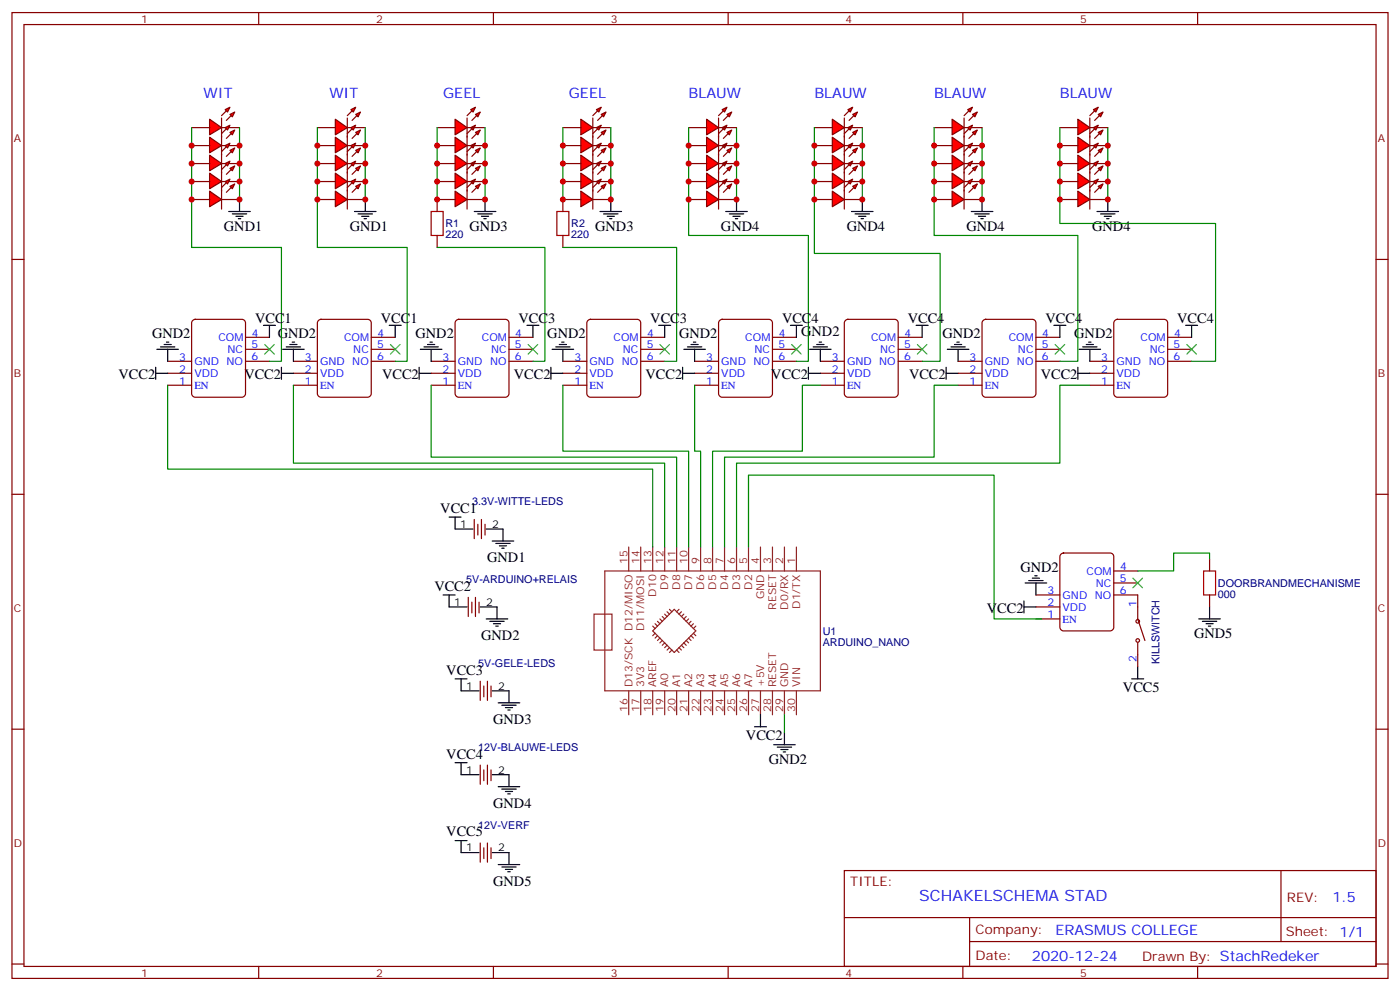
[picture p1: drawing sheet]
<svg xmlns="http://www.w3.org/2000/svg" width="412mm" height="292mm" viewBox="0 0 412 292" stroke-linecap="round" stroke-linejoin="round" font-family="sans-serif">
<g fill="none" stroke="#870000" stroke-width=".35">
<path d="M3.5 3.7h405.4v284.3h-405.4zM7.1 7.2h398.2v277.3h-398.2zM76.2 3.7v3.5M145.3 3.7v3.5M214.5 3.7v3.5M283.6 3.7v3.5M352.8 3.7v3.5M3.5 76.4h3.6M405.3 76.4h3.6M3.5 145.5h3.6M405.3 145.5h3.6M3.5 214.7h3.6"/>
<path d="M405.3 214.7h3.6M248.7 256.3h156.6v28.2h-156.6zM377.3 256.3v20.9M248.7 270.1h156.5M285.6 277.2h119.6M285.6 270.1v14.2M3.5 283.8h3.6M76.2 284.5v3.5M145.3 284.5v3.5M214.5 284.5v3.5M283.6 284.5v3.5M352.8 284.5v3.5"/>
<path d="M405.3 283.8h3.6"/>
</g>
<g fill="#f00" stroke="#870000" stroke-width=".35">
<path d="M61.7 35.1l3.6 2.5-3.6 2.1z"/>
<path d="M65.3 34.7v5.7z"/>
</g>
<g fill="#870000" stroke="#870000" stroke-width=".35">
<path d="M65.3 34l1.4-1.4z"/>
<path d="M66.7 35.5l1.4-1.5z"/>
</g>
<g fill="#f00" stroke="#870000" stroke-width=".35">
<path d="M66.3 32.3l1.4-.7-.7 1.4z"/>
<path d="M67.7 33.7l1.4-.7-.7 1.4z"/>
</g>
<path d="M56.4 37.6h5.3M65.3 37.6h5.3" fill="none" stroke="#870000" stroke-width=".35"/>
<g fill="#f00" stroke="#870000" stroke-width=".35">
<path d="M61.7 40.4l3.6 2.5-3.6 2.1z"/>
<path d="M65.3 40v5.7z"/>
</g>
<g fill="#870000" stroke="#870000" stroke-width=".35">
<path d="M66.7 37.9l-1.4 1.4z"/>
<path d="M66.7 40.7l1.4-1.4z"/>
</g>
<g fill="#f00" stroke="#870000" stroke-width=".35">
<path d="M66.3 37.6l1.4-.7-.7 1.4z"/>
<path d="M67.7 39l1.4-.7-.7 1.4z"/>
</g>
<path d="M56.4 42.9h5.3M65.3 42.9h5.3" fill="none" stroke="#870000" stroke-width=".35"/>
<g fill="#f00" stroke="#870000" stroke-width=".35">
<path d="M61.7 45.7l3.6 2.5-3.6 2.1z"/>
<path d="M65.3 45.3v5.7z"/>
</g>
<g fill="#870000" stroke="#870000" stroke-width=".35">
<path d="M66.7 43.2l-1.4 1.4z"/>
<path d="M66.7 46l1.4-1.4z"/>
</g>
<g fill="#f00" stroke="#870000" stroke-width=".35">
<path d="M66.3 42.9l1.4-.7-.7 1.4z"/>
<path d="M67.7 44.3l1.4-.7-.7 1.4z"/>
</g>
<path d="M56.4 48.2h5.3M65.3 48.2h5.3" fill="none" stroke="#870000" stroke-width=".35"/>
<g fill="#f00" stroke="#870000" stroke-width=".35">
<path d="M61.7 51l3.6 2.4-3.6 2.2z"/>
<path d="M65.3 50.6v5.7z"/>
</g>
<g fill="#870000" stroke="#870000" stroke-width=".35">
<path d="M65.3 49.9l1.4-1.4z"/>
<path d="M68.1 49.9l-1.4 1.4z"/>
</g>
<g fill="#f00" stroke="#870000" stroke-width=".35">
<path d="M66.3 48.2l1.4-.8-.7 1.5z"/>
<path d="M67.7 49.6l1.4-.7-.7 1.4z"/>
</g>
<path d="M56.4 53.4h5.3M65.3 53.4h5.3" fill="none" stroke="#870000" stroke-width=".35"/>
<g fill="#f00" stroke="#870000" stroke-width=".35">
<path d="M61.7 56.3l3.6 2.4-3.6 2.2z"/>
<path d="M65.3 55.9v5.7z"/>
</g>
<g fill="#870000" stroke="#870000" stroke-width=".35">
<path d="M66.7 53.8l-1.4 1.4z"/>
<path d="M66.7 56.6l1.4-1.4z"/>
</g>
<g fill="#f00" stroke="#870000" stroke-width=".35">
<path d="M66.3 53.4l1.4-.7-.7 1.5z"/>
<path d="M67.7 54.9l1.4-.7-.7 1.4z"/>
</g>
<path d="M56.4 58.7h5.3M65.3 58.7h5.3" fill="none" stroke="#870000" stroke-width=".35"/>
<g fill="#f00" stroke="#870000" stroke-width=".35">
<path d="M98.8 35.1l3.5 2.5-3.5 2.1z"/>
<path d="M102.3 34.7v5.7z"/>
</g>
<g fill="#870000" stroke="#870000" stroke-width=".35">
<path d="M102.3 34l1.4-1.4z"/>
<path d="M103.7 35.5l1.4-1.5z"/>
</g>
<g fill="#f00" stroke="#870000" stroke-width=".35">
<path d="M103.4 32.3l1.4-.7-.7 1.4z"/>
<path d="M104.8 33.7l1.4-.7-.7 1.4z"/>
</g>
<path d="M93.5 37.6h5.3M102.3 37.6h5.3" fill="none" stroke="#870000" stroke-width=".35"/>
<g fill="#f00" stroke="#870000" stroke-width=".35">
<path d="M98.8 40.4l3.5 2.5-3.5 2.1z"/>
<path d="M102.3 40v5.7z"/>
</g>
<g fill="#870000" stroke="#870000" stroke-width=".35">
<path d="M102.3 39.3l1.4-1.4z"/>
<path d="M103.7 40.7l1.4-1.4z"/>
</g>
<g fill="#f00" stroke="#870000" stroke-width=".35">
<path d="M103.4 37.6l1.4-.7-.7 1.4z"/>
<path d="M104.8 39l1.4-.7-.7 1.4z"/>
</g>
<path d="M93.5 42.9h5.3M102.3 42.9h5.3" fill="none" stroke="#870000" stroke-width=".35"/>
<g fill="#f00" stroke="#870000" stroke-width=".35">
<path d="M98.8 45.7l3.5 2.5-3.5 2.1z"/>
<path d="M102.3 45.3v5.7z"/>
</g>
<g fill="#870000" stroke="#870000" stroke-width=".35">
<path d="M103.7 43.2l-1.4 1.4z"/>
<path d="M103.7 46l1.4-1.4z"/>
</g>
<g fill="#f00" stroke="#870000" stroke-width=".35">
<path d="M103.4 42.9l1.4-.7-.7 1.4z"/>
<path d="M104.8 44.3l1.4-.7-.7 1.4z"/>
</g>
<path d="M93.5 48.2h5.3M102.3 48.2h5.3" fill="none" stroke="#870000" stroke-width=".35"/>
<g fill="#f00" stroke="#870000" stroke-width=".35">
<path d="M98.8 51l3.5 2.4-3.5 2.2z"/>
<path d="M102.3 50.6v5.7z"/>
</g>
<g fill="#870000" stroke="#870000" stroke-width=".35">
<path d="M102.3 49.9l1.4-1.4z"/>
<path d="M105.1 49.9l-1.4 1.4z"/>
</g>
<g fill="#f00" stroke="#870000" stroke-width=".35">
<path d="M103.4 48.2l1.4-.8-.7 1.5z"/>
<path d="M104.8 49.6l1.4-.7-.7 1.4z"/>
</g>
<path d="M93.5 53.4h5.3M102.3 53.4h5.3" fill="none" stroke="#870000" stroke-width=".35"/>
<g fill="#f00" stroke="#870000" stroke-width=".35">
<path d="M98.8 56.3l3.5 2.4-3.5 2.2z"/>
<path d="M102.3 55.9v5.7z"/>
</g>
<g fill="#870000" stroke="#870000" stroke-width=".35">
<path d="M102.3 55.2l1.4-1.4z"/>
<path d="M103.7 56.6l1.4-1.4z"/>
</g>
<g fill="#f00" stroke="#870000" stroke-width=".35">
<path d="M103.4 53.4l1.4-.7-.7 1.5z"/>
<path d="M104.8 54.9l1.4-.7-.7 1.4z"/>
</g>
<path d="M93.5 58.7h5.3M102.3 58.7h5.3" fill="none" stroke="#870000" stroke-width=".35"/>
<g fill="#f00" stroke="#870000" stroke-width=".35">
<path d="M134.1 56.3l3.5 2.4-3.5 2.2z"/>
<path d="M137.6 55.9v5.7z"/>
</g>
<g fill="#870000" stroke="#870000" stroke-width=".35">
<path d="M137.6 55.2l1.4-1.4z"/>
<path d="M139 56.6l1.4-1.4z"/>
</g>
<g fill="#f00" stroke="#870000" stroke-width=".35">
<path d="M138.6 53.4l1.5-.7-.8 1.5z"/>
<path d="M140.1 54.9l1.4-.7-.7 1.4z"/>
</g>
<path d="M128.8 58.7h5.3M137.6 58.7h5.3" fill="none" stroke="#870000" stroke-width=".35"/>
<g fill="#f00" stroke="#870000" stroke-width=".35">
<path d="M134.1 51l3.5 2.4-3.5 2.2z"/>
<path d="M137.6 50.6v5.7z"/>
</g>
<g fill="#870000" stroke="#870000" stroke-width=".35">
<path d="M137.6 49.9l1.4-1.4z"/>
<path d="M140.4 49.9l-1.4 1.4z"/>
</g>
<g fill="#f00" stroke="#870000" stroke-width=".35">
<path d="M138.6 48.2l1.5-.8-.8 1.5z"/>
<path d="M140.1 49.6l1.4-.7-.7 1.4z"/>
</g>
<path d="M128.8 53.4h5.3M137.6 53.4h5.3" fill="none" stroke="#870000" stroke-width=".35"/>
<g fill="#f00" stroke="#870000" stroke-width=".35">
<path d="M134.1 45.7l3.5 2.5-3.5 2.1z"/>
<path d="M137.6 45.3v5.7z"/>
</g>
<g fill="#870000" stroke="#870000" stroke-width=".35">
<path d="M137.6 44.6l1.4-1.4z"/>
<path d="M139 46l1.4-1.4z"/>
</g>
<g fill="#f00" stroke="#870000" stroke-width=".35">
<path d="M138.6 42.9l1.5-.7-.8 1.4z"/>
<path d="M140.1 44.3l1.4-.7-.7 1.4z"/>
</g>
<path d="M128.8 48.2h5.3M137.6 48.2h5.3" fill="none" stroke="#870000" stroke-width=".35"/>
<g fill="#f00" stroke="#870000" stroke-width=".35">
<path d="M134.1 40.4l3.5 2.5-3.5 2.1z"/>
<path d="M137.6 40v5.7z"/>
</g>
<g fill="#870000" stroke="#870000" stroke-width=".35">
<path d="M137.6 39.3l1.4-1.4z"/>
<path d="M139 40.7l1.4-1.4z"/>
</g>
<g fill="#f00" stroke="#870000" stroke-width=".35">
<path d="M138.6 37.6l1.5-.7-.8 1.4z"/>
<path d="M140.1 39l1.4-.7-.7 1.4z"/>
</g>
<path d="M128.8 42.9h5.3M137.6 42.9h5.3" fill="none" stroke="#870000" stroke-width=".35"/>
<g fill="#f00" stroke="#870000" stroke-width=".35">
<path d="M134.1 35.1l3.5 2.5-3.5 2.1z"/>
<path d="M137.6 34.7v5.7z"/>
</g>
<g fill="#870000" stroke="#870000" stroke-width=".35">
<path d="M137.6 34l1.4-1.4z"/>
<path d="M139 35.5l1.4-1.5z"/>
</g>
<g fill="#f00" stroke="#870000" stroke-width=".35">
<path d="M138.6 32.3l1.5-.7-.8 1.4z"/>
<path d="M140.1 33.7l1.4-.7-.7 1.4z"/>
</g>
<path d="M128.8 37.6h5.3M137.6 37.6h5.3" fill="none" stroke="#870000" stroke-width=".35"/>
<g fill="#f00" stroke="#870000" stroke-width=".35">
<path d="M171.1 56.3l3.5 2.4-3.5 2.2z"/>
<path d="M174.6 55.9v5.7z"/>
</g>
<g fill="#870000" stroke="#870000" stroke-width=".35">
<path d="M174.6 55.2l1.4-1.4z"/>
<path d="M176 56.6l1.4-1.4z"/>
</g>
<g fill="#f00" stroke="#870000" stroke-width=".35">
<path d="M175.7 53.4l1.4-.7-.7 1.5z"/>
<path d="M177.1 54.9l1.4-.7-.7 1.4z"/>
</g>
<path d="M165.8 58.7h5.3M174.6 58.7h5.3" fill="none" stroke="#870000" stroke-width=".35"/>
<g fill="#f00" stroke="#870000" stroke-width=".35">
<path d="M171.1 51l3.5 2.4-3.5 2.2z"/>
<path d="M174.6 50.6v5.7z"/>
</g>
<g fill="#870000" stroke="#870000" stroke-width=".35">
<path d="M174.6 49.9l1.4-1.4z"/>
<path d="M177.4 49.9l-1.4 1.4z"/>
</g>
<g fill="#f00" stroke="#870000" stroke-width=".35">
<path d="M175.7 48.2l1.4-.8-.7 1.5z"/>
<path d="M177.1 49.6l1.4-.7-.7 1.4z"/>
</g>
<path d="M165.8 53.4h5.3M174.6 53.4h5.3" fill="none" stroke="#870000" stroke-width=".35"/>
<g fill="#f00" stroke="#870000" stroke-width=".35">
<path d="M171.1 45.7l3.5 2.5-3.5 2.1z"/>
<path d="M174.6 45.3v5.7z"/>
</g>
<g fill="#870000" stroke="#870000" stroke-width=".35">
<path d="M174.6 44.6l1.4-1.4z"/>
<path d="M176 46l1.4-1.4z"/>
</g>
<g fill="#f00" stroke="#870000" stroke-width=".35">
<path d="M175.7 42.9l1.4-.7-.7 1.4z"/>
<path d="M177.1 44.3l1.4-.7-.7 1.4z"/>
</g>
<path d="M165.8 48.2h5.3M174.6 48.2h5.3" fill="none" stroke="#870000" stroke-width=".35"/>
<g fill="#f00" stroke="#870000" stroke-width=".35">
<path d="M171.1 40.4l3.5 2.5-3.5 2.1z"/>
<path d="M174.6 40v5.7z"/>
</g>
<g fill="#870000" stroke="#870000" stroke-width=".35">
<path d="M174.6 39.3l1.4-1.4z"/>
<path d="M176 40.7l1.4-1.4z"/>
</g>
<g fill="#f00" stroke="#870000" stroke-width=".35">
<path d="M175.7 37.6l1.4-.7-.7 1.4z"/>
<path d="M177.1 39l1.4-.7-.7 1.4z"/>
</g>
<path d="M165.8 42.9h5.3M174.6 42.9h5.3" fill="none" stroke="#870000" stroke-width=".35"/>
<g fill="#f00" stroke="#870000" stroke-width=".35">
<path d="M171.1 35.1l3.5 2.5-3.5 2.1z"/>
<path d="M174.6 34.7v5.7z"/>
</g>
<g fill="#870000" stroke="#870000" stroke-width=".35">
<path d="M174.6 34l1.4-1.4z"/>
<path d="M176 35.5l1.4-1.5z"/>
</g>
<g fill="#f00" stroke="#870000" stroke-width=".35">
<path d="M175.7 32.3l1.4-.7-.7 1.4z"/>
<path d="M177.1 33.7l1.4-.7-.7 1.4z"/>
</g>
<g fill="none" stroke="#870000" stroke-width=".35">
<path d="M165.8 37.6h5.3M174.6 37.6h5.3M139.7 152.9v5.7M140.8 154.3v3.2M141.8 152.9v5.7M142.9 154.3v3.2M137.9 175.9v5.6M139 177.3v3.1M140.1 175.9v5.6M141.1 177.3v3.1M141.5 200.6v5.6M142.5 202v3.1"/>
<path d="M143.6 200.6v5.6M144.6 202v3.1M141.5 225.2v5.7M142.5 226.7v3.1M143.6 225.2v5.7M144.6 226.7v3.1"/>
</g>
<path d="M56.4 37.6v35.2M70.6 37.6v21.1M93.5 37.6v35.2M107.6 37.6v21.1M128.8 37.6v21.1M142.9 37.6v21.1M165.8 37.6v21.1M179.9 37.6v21.1M217 37.6v21.1M254 37.6v21.1M289.3 37.6v21.1M326.3 37.6v21.1" fill="none" stroke="#008700" stroke-width=".35"/>
<g fill="none" stroke="#000" stroke-width=".35">
<path d="M70.6 58.7v3.6M107.6 58.7v3.6M142.9 58.7v3.6M179.9 58.7v3.6M217 58.7v3.6M254 58.7v3.6M289.3 58.7v3.6M326.3 58.7v3.6M67.4 62.3h6.3M68.4 63h4.3M69.5 63.7h2.1M70.2 64.4h.7"/>
<path d="M104.4 62.3h6.4M105.5 63h4.2M106.5 63.7h2.2M107.2 64.4h.7M139.7 62.3h6.3M140.8 63h4.2M141.8 63.7h2.1M142.5 64.4h.7M176.7 62.3h6.4M177.8 63h4.2M178.9 63.7h2.1M179.6 64.4h.7"/>
<path d="M213.8 62.3h6.3M214.8 63h4.3M215.9 63.7h2.1M216.6 64.4h.7M250.8 62.3h6.4M251.9 63h4.2M252.9 63.7h2.2M253.6 64.4h.8M286.1 62.3h6.4M287.2 63h4.2M288.2 63.7h2.1M288.9 64.4h.7"/>
<path d="M323.1 62.3h6.4M324.2 63h4.2M325.3 63.7h2.1M326 64.4h.7M132.3 152.2h3.5M134.1 152.2v3.6h5.2M143.2 155.8h5v3.5M145 159.3h6.3M146 160h4.3M130.5 175.2h3.6M132.3 175.2v3.5h5.3M141.5 178.7h4.9v3.5"/>
<path d="M147.1 160.7h2.1M147.8 161.4h.7M134.1 199.8h3.5M135.8 199.8v3.6h5.3M143.2 182.2h6.4M144.3 182.9h4.2M145.3 183.6h2.2M146 184.3h.8M145 203.4h4.9v3.5M146.8 206.9h6.3M147.8 207.6h4.2M148.9 208.3h2.1"/>
<path d="M149.6 209h.7M134.1 224.5h3.5M135.8 224.5v3.6h5.3M145 228.1h4.9v3.5M146.8 231.6h6.3M147.8 232.3h4.2M148.9 233h2.1M149.6 233.7h.7"/>
</g>
<g fill="#f00" stroke="#870000" stroke-width=".35">
<path d="M317.5 35.1l3.5 2.5-3.5 2.1z"/>
<path d="M321 34.7v5.7z"/>
</g>
<g fill="#870000" stroke="#870000" stroke-width=".35">
<path d="M321 34l1.4-1.4z"/>
<path d="M322.4 35.5l1.4-1.5z"/>
</g>
<g fill="#f00" stroke="#870000" stroke-width=".35">
<path d="M322.1 32.3l1.4-.7-.7 1.4z"/>
<path d="M323.5 33.7l1.4-.7-.7 1.4z"/>
</g>
<path d="M312.2 37.6h5.3M321 37.6h5.3" fill="none" stroke="#870000" stroke-width=".35"/>
<g fill="#f00" stroke="#870000" stroke-width=".35">
<path d="M317.5 40.4l3.5 2.5-3.5 2.1z"/>
<path d="M321 40v5.7z"/>
</g>
<g fill="#870000" stroke="#870000" stroke-width=".35">
<path d="M322.4 37.9l-1.4 1.4z"/>
<path d="M322.4 40.7l1.4-1.4z"/>
</g>
<g fill="#f00" stroke="#870000" stroke-width=".35">
<path d="M322.1 37.6l1.4-.7-.7 1.4z"/>
<path d="M323.5 39l1.4-.7-.7 1.4z"/>
</g>
<path d="M312.2 42.9h5.3M321 42.9h5.3" fill="none" stroke="#870000" stroke-width=".35"/>
<g fill="#f00" stroke="#870000" stroke-width=".35">
<path d="M317.5 45.7l3.5 2.5-3.5 2.1z"/>
<path d="M321 45.3v5.7z"/>
</g>
<g fill="#870000" stroke="#870000" stroke-width=".35">
<path d="M322.4 43.2l-1.4 1.4z"/>
<path d="M322.4 46l1.4-1.4z"/>
</g>
<g fill="#f00" stroke="#870000" stroke-width=".35">
<path d="M322.1 42.9l1.4-.7-.7 1.4z"/>
<path d="M323.5 44.3l1.4-.7-.7 1.4z"/>
</g>
<path d="M312.2 48.2h5.3M321 48.2h5.3" fill="none" stroke="#870000" stroke-width=".35"/>
<g fill="#f00" stroke="#870000" stroke-width=".35">
<path d="M317.5 51l3.5 2.4-3.5 2.2z"/>
<path d="M321 50.6v5.7z"/>
</g>
<g fill="#870000" stroke="#870000" stroke-width=".35">
<path d="M321 49.9l1.4-1.4z"/>
<path d="M322.4 51.3l1.4-1.4z"/>
</g>
<g fill="#f00" stroke="#870000" stroke-width=".35">
<path d="M322.1 48.2l1.4-.8-.7 1.5z"/>
<path d="M323.5 49.6l1.4-.7-.7 1.4z"/>
</g>
<path d="M312.2 53.4h5.3M321 53.4h5.3" fill="none" stroke="#870000" stroke-width=".35"/>
<g fill="#f00" stroke="#870000" stroke-width=".35">
<path d="M317.5 56.3l3.5 2.4-3.5 2.2z"/>
<path d="M321 55.9v5.7z"/>
</g>
<g fill="#870000" stroke="#870000" stroke-width=".35">
<path d="M322.4 53.8l-1.4 1.4z"/>
<path d="M322.4 56.6l1.4-1.4z"/>
</g>
<g fill="#f00" stroke="#870000" stroke-width=".35">
<path d="M322.1 53.4l1.4-.7-.7 1.5z"/>
<path d="M323.5 54.9l1.4-.7-.7 1.4z"/>
</g>
<path d="M312.2 58.7h5.3M321 58.7h5.3" fill="none" stroke="#870000" stroke-width=".35"/>
<g fill="#f00" stroke="#870000" stroke-width=".35">
<path d="M280.5 35.1l3.5 2.5-3.5 2.1z"/>
<path d="M284 34.7v5.7z"/>
</g>
<g fill="#870000" stroke="#870000" stroke-width=".35">
<path d="M284 34l1.4-1.4z"/>
<path d="M285.4 35.5l1.4-1.5z"/>
</g>
<g fill="#f00" stroke="#870000" stroke-width=".35">
<path d="M285 32.3l1.5-.7-.7 1.4z"/>
<path d="M286.5 33.7l1.4-.7-.7 1.4z"/>
</g>
<path d="M275.2 37.6h5.3M284 37.6h5.3" fill="none" stroke="#870000" stroke-width=".35"/>
<g fill="#f00" stroke="#870000" stroke-width=".35">
<path d="M280.5 40.4l3.5 2.5-3.5 2.1z"/>
<path d="M284 40v5.7z"/>
</g>
<g fill="#870000" stroke="#870000" stroke-width=".35">
<path d="M284 39.3l1.4-1.4z"/>
<path d="M285.4 40.7l1.4-1.4z"/>
</g>
<g fill="#f00" stroke="#870000" stroke-width=".35">
<path d="M285 37.6l1.5-.7-.7 1.4z"/>
<path d="M286.5 39l1.4-.7-.7 1.4z"/>
</g>
<path d="M275.2 42.9h5.3M284 42.9h5.3" fill="none" stroke="#870000" stroke-width=".35"/>
<g fill="#f00" stroke="#870000" stroke-width=".35">
<path d="M280.5 45.7l3.5 2.5-3.5 2.1z"/>
<path d="M284 45.3v5.7z"/>
</g>
<g fill="#870000" stroke="#870000" stroke-width=".35">
<path d="M284 44.6l1.4-1.4z"/>
<path d="M285.4 46l1.4-1.4z"/>
</g>
<g fill="#f00" stroke="#870000" stroke-width=".35">
<path d="M285 42.9l1.5-.7-.7 1.4z"/>
<path d="M286.5 44.3l1.4-.7-.7 1.4z"/>
</g>
<path d="M275.2 48.2h5.3M284 48.2h5.3" fill="none" stroke="#870000" stroke-width=".35"/>
<g fill="#f00" stroke="#870000" stroke-width=".35">
<path d="M280.5 51l3.5 2.4-3.5 2.2z"/>
<path d="M284 50.6v5.7z"/>
</g>
<g fill="#870000" stroke="#870000" stroke-width=".35">
<path d="M284 49.9l1.4-1.4z"/>
<path d="M286.8 49.9l-1.4 1.4z"/>
</g>
<g fill="#f00" stroke="#870000" stroke-width=".35">
<path d="M285 48.2l1.5-.8-.7 1.5z"/>
<path d="M286.5 49.6l1.4-.7-.7 1.4z"/>
</g>
<path d="M275.2 53.4h5.3M284 53.4h5.3" fill="none" stroke="#870000" stroke-width=".35"/>
<g fill="#f00" stroke="#870000" stroke-width=".35">
<path d="M280.5 56.3l3.5 2.4-3.5 2.2z"/>
<path d="M284 55.9v5.7z"/>
</g>
<g fill="#870000" stroke="#870000" stroke-width=".35">
<path d="M284 55.2l1.4-1.4z"/>
<path d="M285.4 56.6l1.4-1.4z"/>
</g>
<g fill="#f00" stroke="#870000" stroke-width=".35">
<path d="M285 53.4l1.5-.7-.7 1.5z"/>
<path d="M286.5 54.9l1.4-.7-.7 1.4z"/>
</g>
<path d="M275.2 58.7h5.3M284 58.7h5.3" fill="none" stroke="#870000" stroke-width=".35"/>
<g fill="#f00" stroke="#870000" stroke-width=".35">
<path d="M245.2 56.3l3.5 2.4-3.5 2.2z"/>
<path d="M248.7 55.9v5.7z"/>
</g>
<g fill="#870000" stroke="#870000" stroke-width=".35">
<path d="M250.1 53.8l-1.4 1.4z"/>
<path d="M250.1 56.6l1.4-1.4z"/>
</g>
<g fill="#f00" stroke="#870000" stroke-width=".35">
<path d="M249.8 53.4l1.4-.7-.7 1.5z"/>
<path d="M251.2 54.9l1.4-.7-.7 1.4z"/>
</g>
<path d="M239.9 58.7h5.3M248.7 58.7h5.3" fill="none" stroke="#870000" stroke-width=".35"/>
<g fill="#f00" stroke="#870000" stroke-width=".35">
<path d="M245.2 51l3.5 2.4-3.5 2.2z"/>
<path d="M248.7 50.6v5.7z"/>
</g>
<g fill="#870000" stroke="#870000" stroke-width=".35">
<path d="M248.7 49.9l1.4-1.4z"/>
<path d="M250.1 51.3l1.4-1.4z"/>
</g>
<g fill="#f00" stroke="#870000" stroke-width=".35">
<path d="M249.8 48.2l1.4-.8-.7 1.5z"/>
<path d="M251.2 49.6l1.4-.7-.7 1.4z"/>
</g>
<path d="M239.9 53.4h5.3M248.7 53.4h5.3" fill="none" stroke="#870000" stroke-width=".35"/>
<g fill="#f00" stroke="#870000" stroke-width=".35">
<path d="M245.2 45.7l3.5 2.5-3.5 2.1z"/>
<path d="M248.7 45.3v5.7z"/>
</g>
<g fill="#870000" stroke="#870000" stroke-width=".35">
<path d="M250.1 43.2l-1.4 1.4z"/>
<path d="M250.1 46l1.4-1.4z"/>
</g>
<g fill="#f00" stroke="#870000" stroke-width=".35">
<path d="M249.8 42.9l1.4-.7-.7 1.4z"/>
<path d="M251.2 44.3l1.4-.7-.7 1.4z"/>
</g>
<path d="M239.9 48.2h5.3M248.7 48.2h5.3" fill="none" stroke="#870000" stroke-width=".35"/>
<g fill="#f00" stroke="#870000" stroke-width=".35">
<path d="M245.2 40.4l3.5 2.5-3.5 2.1z"/>
<path d="M248.7 40v5.7z"/>
</g>
<g fill="#870000" stroke="#870000" stroke-width=".35">
<path d="M250.1 37.9l-1.4 1.4z"/>
<path d="M250.1 40.7l1.4-1.4z"/>
</g>
<g fill="#f00" stroke="#870000" stroke-width=".35">
<path d="M249.8 37.6l1.4-.7-.7 1.4z"/>
<path d="M251.2 39l1.4-.7-.7 1.4z"/>
</g>
<path d="M239.9 42.9h5.3M248.7 42.9h5.3" fill="none" stroke="#870000" stroke-width=".35"/>
<g fill="#f00" stroke="#870000" stroke-width=".35">
<path d="M245.2 35.1l3.5 2.5-3.5 2.1z"/>
<path d="M248.7 34.7v5.7z"/>
</g>
<g fill="#870000" stroke="#870000" stroke-width=".35">
<path d="M248.7 34l1.4-1.4z"/>
<path d="M250.1 35.5l1.4-1.5z"/>
</g>
<g fill="#f00" stroke="#870000" stroke-width=".35">
<path d="M249.8 32.3l1.4-.7-.7 1.4z"/>
<path d="M251.2 33.7l1.4-.7-.7 1.4z"/>
</g>
<path d="M239.9 37.6h5.3M248.7 37.6h5.3" fill="none" stroke="#870000" stroke-width=".35"/>
<g fill="#f00" stroke="#870000" stroke-width=".35">
<path d="M208.1 56.3l3.6 2.4-3.6 2.2z"/>
<path d="M211.7 55.9v5.7z"/>
</g>
<g fill="#870000" stroke="#870000" stroke-width=".35">
<path d="M211.7 55.2l1.4-1.4z"/>
<path d="M213.1 56.6l1.4-1.4z"/>
</g>
<g fill="#f00" stroke="#870000" stroke-width=".35">
<path d="M212.7 53.4l1.4-.7-.7 1.5z"/>
<path d="M214.1 54.9l1.4-.7-.7 1.4z"/>
</g>
<path d="M202.8 58.7h5.3M211.7 58.7h5.3" fill="none" stroke="#870000" stroke-width=".35"/>
<g fill="#f00" stroke="#870000" stroke-width=".35">
<path d="M208.1 51l3.6 2.4-3.6 2.2z"/>
<path d="M211.7 50.6v5.7z"/>
</g>
<g fill="#870000" stroke="#870000" stroke-width=".35">
<path d="M211.7 49.9l1.4-1.4z"/>
<path d="M213.1 51.3l1.4-1.4z"/>
</g>
<g fill="#f00" stroke="#870000" stroke-width=".35">
<path d="M212.7 48.2l1.4-.8-.7 1.5z"/>
<path d="M214.1 49.6l1.4-.7-.7 1.4z"/>
</g>
<path d="M202.8 53.4h5.3M211.7 53.4h5.3" fill="none" stroke="#870000" stroke-width=".35"/>
<g fill="#f00" stroke="#870000" stroke-width=".35">
<path d="M208.1 45.7l3.6 2.5-3.6 2.1z"/>
<path d="M211.7 45.3v5.7z"/>
</g>
<g fill="#870000" stroke="#870000" stroke-width=".35">
<path d="M213.1 43.2l-1.4 1.4z"/>
<path d="M213.1 46l1.4-1.4z"/>
</g>
<g fill="#f00" stroke="#870000" stroke-width=".35">
<path d="M212.7 42.9l1.4-.7-.7 1.4z"/>
<path d="M214.1 44.3l1.4-.7-.7 1.4z"/>
</g>
<path d="M202.8 48.2h5.3M211.7 48.2h5.3" fill="none" stroke="#870000" stroke-width=".35"/>
<g fill="#f00" stroke="#870000" stroke-width=".35">
<path d="M208.1 40.4l3.6 2.5-3.6 2.1z"/>
<path d="M211.7 40v5.7z"/>
</g>
<g fill="#870000" stroke="#870000" stroke-width=".35">
<path d="M213.1 37.9l-1.4 1.4z"/>
<path d="M213.1 40.7l1.4-1.4z"/>
</g>
<g fill="#f00" stroke="#870000" stroke-width=".35">
<path d="M212.7 37.6l1.4-.7-.7 1.4z"/>
<path d="M214.1 39l1.4-.7-.7 1.4z"/>
</g>
<path d="M202.8 42.9h5.3M211.7 42.9h5.3" fill="none" stroke="#870000" stroke-width=".35"/>
<g fill="#f00" stroke="#870000" stroke-width=".35">
<path d="M208.1 35.1l3.6 2.5-3.6 2.1z"/>
<path d="M211.7 34.7v5.7z"/>
</g>
<g fill="#870000" stroke="#870000" stroke-width=".35">
<path d="M211.7 34l1.4-1.4z"/>
<path d="M213.1 35.5l1.4-1.5z"/>
</g>
<g fill="#f00" stroke="#870000" stroke-width=".35">
<path d="M212.7 32.3l1.4-.7-.7 1.4z"/>
<path d="M214.1 33.7l1.4-.7-.7 1.4z"/>
</g>
<g fill="none" stroke="#870000" stroke-width=".35">
<path d="M202.8 37.6h5.3M211.7 37.6h5.3M128.8 58.7v3.6M165.8 58.7v3.6M128.8 69.3v3.5M165.8 69.3v3.5M56.7 94.4l.8-.4h13.8l.8 .4 .2 .7v20.8l-.5 .8-.5 .2h-13.8l-.9-.4-.2-.6v-20.8zM72.3 99.3h7.1M93.7 94.4l.8-.4h13.8l.9 .4 .2 .7v20.8l-.5 .8-.6 .2h-13.8l-.8-.4-.2-.6v-20.8zM109.4 99.3h7M134.3 94.4l.8-.4h13.8l.8 .4 .2 .7v20.8l-.5 .8-.5 .2h-13.8l-.8-.4-.2-.6v-20.8zM149.9 99.3h7.1"/>
<path d="M173.1 94.4l.8-.4h13.8l.8 .4 .2 .7v20.8l-.4 .8-.6 .2h-13.8l-.8-.4-.2-.6v-20.8zM188.7 99.3h7.1M211.9 94.4l.8-.4h13.8l.8 .4 .2 .7v20.8l-.4 .8-.6 .2h-13.8l-.8-.4-.2-.6v-20.8zM227.5 99.3h7.1M248.9 94.4l.9-.4h13.7l.9 .4 .2 .7v20.8l-.5 .8-.6 .2h-13.7l-.9-.4-.2-.6v-20.8zM264.6 99.3h7M289.5 94.4l.8-.4h13.8l.8 .4 .3 .7v20.8l-.5 .8-.6 .2h-13.8l-.8-.4-.2-.6v-20.8zM305.2 99.3h7M328.3 94.4l.8-.4h13.8l.9 .4 .2 .7v20.8l-.5 .8-.6 .2h-13.8l-.8-.4-.2-.6v-20.8zM344 99.3h7M49.4 106.4h7M49.4 109.9h7"/>
<path d="M49.4 113.4h7M72.3 106.4h7.1M72.3 102.8h7.1M86.4 106.4h7.1M86.4 109.9h7.1M86.4 113.4h7.1M109.4 106.4h7M109.4 102.8h7M127 106.4h7.1M127 109.9h7.1M127 113.4h7.1M149.9 106.4h7.1"/>
<path d="M149.9 102.8h7.1M165.8 106.4h7.1M165.8 109.9h7.1M165.8 113.4h7.1M188.7 106.4h7.1M188.7 102.8h7.1M204.6 106.4h7.1M204.6 109.9h7.1M204.6 113.4h7.1M227.5 106.4h7.1M227.5 102.8h7.1M241.7 106.4h7"/>
<path d="M241.7 109.9h7M241.7 113.4h7M264.6 106.4h7M264.6 102.8h7M282.2 106.4h7.1M282.2 109.9h7.1M282.2 113.4h7.1M305.2 106.4h7M305.2 102.8h7M321 106.4h7.1M321 109.9h7.1M321 113.4h7.1"/>
<path d="M344 106.4h7M344 102.8h7M305.2 175.2h7M305.2 178.7h7M312.4 163.2l.9-.4h13.7l.9 .4 .2 .7v20.8l-.5 .8-.6 .2h-13.7l-.9-.4-.2-.6v-20.8zM328.1 175.2h7v7l2.2 6.4M328.1 171.6h7M328.1 168.1h7M356.3 164.6v3.5M356.3 175.2v3.5M305.2 182.2h7M335.1 189.3v7"/>
<path d="M141.5 248.2v5.6M142.5 249.6v3.2M143.6 248.2v5.6M144.6 249.6v3.2"/>
<circle cx="335.1" cy="182.9" r=".53"/>
<circle cx="335.1" cy="188.6" r=".53"/>
</g>
<path d="M127 62.3h3.5v7h-3.5zM164 62.3h3.6v7h-3.6zM354.5 168.1h3.6v7.1h-3.6z" fill="none" stroke="#a10000" stroke-width=".35"/>
<g fill="none" stroke="#8c2424" stroke-width=".35">
<path d="M178.2 168.1h63.5v35.3h-63.5zM185.2 161v7.1M188.7 161v7.1M192.3 161v7.1M195.8 161v7.1M197.2 179.4l.7 .7M199.3 161v7.1M200 179.4l-.7 .7M202.8 161v7.1M206.4 161v7.1M209.9 161v7.1M213.4 161v7.1"/>
<path d="M217 161v7.1M220.5 161v7.1M224 161v7.1M227.5 161v7.1M231.1 161v7.1M234.6 161v7.1M175 180.8h5.3v10.6h-5.3zM192.3 184.3l.7 .7M193 186.4l-.7 .7M193 183.6l.7 .7M193.7 187.1l-.7 .8M193.7 182.9l.7 .7"/>
<path d="M194.4 187.9l-.7 .7M194.4 182.2l.7 .7M195.1 188.6l-.7 .7M195.1 181.5l.7 .7M195.8 189.3l2.8 2.8 2.8-2.8M195.8 189.3l-.7 .7M195.8 180.8l.7 .7M196.5 190l-.7 .7M196.5 180.1l.7 .7M197.2 190.7l-.7 .7M197.9 191.4l-.7 .7M199.3 191.4l.7 .7"/>
<path d="M200 180.8l-1.4-1.4-6.3 6.3 3.5 3.6M200 180.8l5 4.9-3.6 3.6M200 190.7l.7 .7M200.7 180.1l-.7 .7M200.7 190l.7 .7M201.4 180.8l-.7 .7M201.4 189.3l.7 .7M202.1 181.5l-.7 .7M202.1 188.6l.7 .7M202.8 182.2l-.7 .7M202.8 187.9l.8 .7M203.6 182.9l-.8 .7"/>
<path d="M203.6 187.1l.7 .8M204.3 183.6l-.7 .7M204.3 186.4l.7 .7M205 184.3l-.7 .7M185.2 203.4v7M188.7 203.4v7M192.3 203.4v7M195.8 203.4v7M199.3 203.4v7M202.8 203.4v7M206.4 203.4v7M209.9 203.4v7"/>
<path d="M213.4 203.4v7M217 203.4v7M220.5 203.4v7M224 203.4v7M227.5 203.4v7M231.1 203.4v7M234.6 203.4v7"/>
</g>
<g fill="none" stroke="#3c3" stroke-width=".35">
<path d="M78 101.4l2.8 2.8M80.8 101.4l-2.8 2.8M115 101.4l2.8 2.8M117.8 101.4l-2.8 2.8M155.6 101.4l2.8 2.8M158.4 101.4l-2.8 2.8M194.4 101.4l2.8 2.8M197.2 101.4l-2.8 2.8M233.2 101.4l2.8 2.8M236 101.4l-2.8 2.8M270.2 101.4l2.8 2.8M273 101.4l-2.8 2.8"/>
<path d="M310.8 101.4l2.8 2.8M313.6 101.4l-2.8 2.8M349.6 101.4l2.8 2.8M352.4 101.4l-2.8 2.8M333.7 170.2l2.8 2.8M336.5 170.2l-2.8 2.8"/>
</g>
<g fill="none" stroke="#000" stroke-width=".35">
<path d="M77.6 95.8h3.5M79.4 95.8v3.5M114.7 95.8h3.5M116.4 95.8v3.5M155.2 95.8h3.5M157 95.8v3.5M194 95.8h3.6M195.8 95.8v3.5M232.8 95.8h3.6M234.6 95.8v3.5M269.9 95.8h3.5M271.6 95.8v3.5"/>
<path d="M310.4 95.8h3.6M312.2 95.8v3.5M349.2 95.8h3.6M351 95.8v3.5M45.9 109.9h3.5M45.9 108.1v3.6M46.2 102.8h6.4M47.3 102.1h4.2M48.3 101.4h2.1M49 100.7h.7M49.4 102.8v3.6M82.9 109.9h3.5"/>
<path d="M82.9 108.1v3.6M83.3 102.8h6.3M84.3 102.1h4.2M85.4 101.4h2.1M86.1 100.7h.7M86.4 102.8v3.6M123.5 109.9h3.5M123.5 108.1v3.6M123.8 102.8h6.4M124.9 102.1h4.2M125.9 101.4h2.2M126.6 100.7h.8"/>
<path d="M127 102.8v3.6M162.3 109.9h3.5M162.3 108.1v3.6M162.6 102.8h6.4M163.7 102.1h4.2M164.7 101.4h2.2M165.5 100.7h.7M165.8 102.8v3.6M201.1 109.9h3.5M201.1 108.1v3.6M201.4 102.8h6.4M202.5 102.1h4.2"/>
<path d="M203.6 101.4h2.1M204.3 100.7h.7M204.6 102.8v3.6M238.1 109.9h3.6M238.1 108.1v3.6M238.5 102.8h6.3M239.5 102.1h4.3M240.6 101.4h2.1M241.3 100.7h.7M241.7 102.8v3.6M278.7 109.9h3.5M278.7 108.1v3.6"/>
<path d="M279 102.8h6.4M280.1 102.1h4.2M281.2 101.4h2.1M281.9 100.7h.7M282.2 102.8v3.6M317.5 109.9h3.5M317.5 108.1v3.6M317.9 102.8h6.3M318.9 102.1h4.2M320 101.4h2.1M320.7 100.7h.7M321 102.8v3.6"/>
<path d="M301.6 178.7h3.6M301.6 176.9v3.5M302 171.6h6.3M303 170.9h4.3M304.1 170.2h2.1M304.8 169.5h.7M305.2 171.6v3.6M356.3 178.7v3.5M333.4 199.8h3.5M335.1 196.3v3.5M353.1 182.2h6.4M354.2 182.9h4.2"/>
<path d="M355.2 183.6h2.2M356 184.3h.7M222.2 214h3.6M224 210.4v3.6M227.9 219.3h6.3M229 220h4.2M231.1 215.7v3.6M230 220.7h2.1M230.7 221.4h.7M134.1 247.5h3.5M135.8 247.5v3.5h5.3M145 251h4.9v3.5"/>
<path d="M146.8 254.5h6.3M147.8 255.2h4.2M148.9 255.9h2.1M149.6 256.6h.7"/>
</g>
<g fill="none" stroke="#008700" stroke-width=".35">
<path d="M202.8 37.6v31.7h35.3v37.1h-3.5M239.9 37.6v37h37v31.8h-5.3M275.2 37.6v31.7h42.3v37.1h-5.3M312.2 37.6v28.2h45.9v40.6h-7.1M56.4 72.8h26.5v33.6h-3.5M93.5 72.8h26.4v33.6h-3.5M128.8 72.8h31.7v33.6h-3.5M165.8 72.8h33.5v33.6h-3.5M49.4 113.4v24.7h142.9v22.9M86.4 113.4v22.9h109.4v24.7M127 113.4v21.2h72.3v26.4M165.8 113.4v19.4h37v28.2"/>
<path d="M204.6 113.4v19.4h1.8v28.2M241.7 113.4h-5.3v19.4h-26.5v28.2M282.2 113.4h-7v21.2h-61.8v26.4M321 113.4h-8.8v22.9h-95.2v24.7M220.5 161v-21.1h72.3v42.3h14.1M356.3 164.6v-1.8h-10.6v5.3h-10.6M231.1 210.4v5.3"/>
</g>
<g fill="#c00">
<circle cx="56.4" cy="42.9" r=".88"/>
<circle cx="56.4" cy="48.2" r=".88"/>
<circle cx="56.4" cy="53.4" r=".88"/>
<circle cx="93.5" cy="42.9" r=".88"/>
<circle cx="93.5" cy="48.2" r=".88"/>
<circle cx="93.5" cy="53.4" r=".88"/>
<circle cx="128.8" cy="53.4" r=".88"/>
<circle cx="128.8" cy="48.2" r=".88"/>
<circle cx="128.8" cy="42.9" r=".88"/>
<circle cx="165.8" cy="53.4" r=".88"/>
<circle cx="165.8" cy="48.2" r=".88"/>
<circle cx="165.8" cy="42.9" r=".88"/>
<circle cx="70.6" cy="42.9" r=".88"/>
<circle cx="70.6" cy="48.2" r=".88"/>
<circle cx="70.6" cy="53.4" r=".88"/>
<circle cx="107.6" cy="42.9" r=".88"/>
<circle cx="107.6" cy="48.2" r=".88"/>
<circle cx="107.6" cy="53.4" r=".88"/>
<circle cx="142.9" cy="53.4" r=".88"/>
<circle cx="142.9" cy="48.2" r=".88"/>
<circle cx="142.9" cy="42.9" r=".88"/>
<circle cx="179.9" cy="53.4" r=".88"/>
<circle cx="179.9" cy="48.2" r=".88"/>
<circle cx="179.9" cy="42.9" r=".88"/>
<circle cx="70.6" cy="58.7" r=".88"/>
<circle cx="107.6" cy="58.7" r=".88"/>
<circle cx="142.9" cy="58.7" r=".88"/>
<circle cx="179.9" cy="58.7" r=".88"/>
<circle cx="326.3" cy="58.7" r=".88"/>
<circle cx="289.3" cy="58.7" r=".88"/>
<circle cx="254" cy="58.7" r=".88"/>
<circle cx="217" cy="58.7" r=".88"/>
<circle cx="326.3" cy="42.9" r=".88"/>
<circle cx="326.3" cy="48.2" r=".88"/>
<circle cx="326.3" cy="53.4" r=".88"/>
<circle cx="289.3" cy="42.9" r=".88"/>
<circle cx="289.3" cy="48.2" r=".88"/>
<circle cx="289.3" cy="53.4" r=".88"/>
<circle cx="254" cy="53.4" r=".88"/>
<circle cx="254" cy="48.2" r=".88"/>
<circle cx="254" cy="42.9" r=".88"/>
<circle cx="217" cy="53.4" r=".88"/>
<circle cx="217" cy="48.2" r=".88"/>
<circle cx="217" cy="42.9" r=".88"/>
<circle cx="128.8" cy="58.7" r=".88"/>
<circle cx="165.8" cy="58.7" r=".88"/>
<circle cx="202.8" cy="58.7" r=".88"/>
<circle cx="202.8" cy="53.4" r=".88"/>
<circle cx="202.8" cy="48.2" r=".88"/>
<circle cx="202.8" cy="42.9" r=".88"/>
<circle cx="239.9" cy="58.7" r=".88"/>
<circle cx="239.9" cy="53.4" r=".88"/>
<circle cx="239.9" cy="48.2" r=".88"/>
<circle cx="239.9" cy="42.9" r=".88"/>
<circle cx="275.2" cy="42.9" r=".88"/>
<circle cx="275.2" cy="48.2" r=".88"/>
<circle cx="275.2" cy="53.4" r=".88"/>
<circle cx="275.2" cy="58.7" r=".88"/>
<circle cx="312.2" cy="42.9" r=".88"/>
<circle cx="312.2" cy="48.2" r=".88"/>
<circle cx="312.2" cy="53.4" r=".88"/>
<circle cx="312.2" cy="58.7" r=".88"/>
<circle cx="56.4" cy="58.7" r=".88"/>
<circle cx="93.5" cy="58.7" r=".88"/>
</g>
<text font-size="4.6" fill="#00f" x="270.8" y="265.3">SCHAKELSCHEMA STAD</text>
<g font-size="4.2" fill="#00f">
<text x="60" y="28.8">WIT</text>
<text x="97" y="28.8">WIT</text>
<text x="130.5" y="28.8">GEEL</text>
<text x="167.6" y="28.8">GEEL</text>
<text x="202.8" y="28.8">BLAUW</text>
<text x="239.9" y="28.8">BLAUW</text>
<text x="275.2" y="28.8">BLAUW</text>
<text x="312.2" y="28.8">BLAUW</text>
<text x="392.5" y="265.6">1.5</text>
<text x="310.9" y="275.1">ERASMUS COLLEGE</text>
<text x="304" y="282.9">2020-12-24</text>
</g>
<g font-size="4.2">
<text x="66" y="67.9">GND1</text>
<text x="103" y="67.9">GND1</text>
<text x="138.3" y="67.9">GND3</text>
<text x="175.3" y="67.9">GND3</text>
<text x="212.4" y="67.9">GND4</text>
<text x="249.4" y="67.9">GND4</text>
<text x="284.7" y="67.9">GND4</text>
<text x="321.7" y="67.9">GND4</text>
<text x="75.1" y="95.1">VCC1</text>
<text x="112.2" y="95.1">VCC1</text>
<text x="152.8" y="95.1">VCC3</text>
<text x="191.6" y="95.1">VCC3</text>
<text x="230.4" y="95.1">VCC4</text>
<text x="267.4" y="95.1">VCC4</text>
<text x="308" y="95.1">VCC4</text>
<text x="346.8" y="95.1">VCC4</text>
<text x="44.8" y="99.6">GND2</text>
<text x="81.8" y="99.6">GND2</text>
<text x="122.4" y="99.6">GND2</text>
<text x="161.2" y="99.6">GND2</text>
<text x="200" y="99.6">GND2</text>
<text x="236" y="99">GND2</text>
<text x="277.6" y="99.6">GND2</text>
<text x="316.4" y="99.6">GND2</text>
<text x="34.9" y="111.6">VCC2</text>
<text x="72" y="111.6">VCC2</text>
<text x="112.5" y="111.6">VCC2</text>
<text x="151.4" y="111.6">VCC2</text>
<text x="190.2" y="111.6">VCC2</text>
<text x="227.2" y="111.6">VCC2</text>
<text x="267.8" y="111.6">VCC2</text>
<text x="306.6" y="111.6">VCC2</text>
<text x="129.7" y="151">VCC1</text>
<text x="143.5" y="165.5">GND1</text>
<text x="127.9" y="173.9">VCC2</text>
<text x="300.6" y="168.4">GND2</text>
<text x="290.7" y="180.4">VCC2</text>
<text x="141.8" y="188.4">GND2</text>
<text x="351.7" y="187.9">GND5</text>
<text x="131.5" y="198.6">VCC3</text>
<text x="330.8" y="203.8">VCC5</text>
<text x="145.3" y="213.1">GND3</text>
<text x="219.7" y="217.8">VCC2</text>
<text x="131.5" y="223.3">VCC4</text>
<text x="226.5" y="224.9">GND2</text>
<text x="145.3" y="237.8">GND4</text>
<text x="131.5" y="246.2">VCC5</text>
<text x="145.3" y="260.7">GND5</text>
</g>
<g font-size="3.9" fill="#800">
<text x="250.5" y="260.9">TITLE:</text>
<text x="379.1" y="265.6">REV:</text>
<text x="287.4" y="275.1">Company:</text>
<text x="378.7" y="275.7">Sheet: 1/1</text>
<text x="287.4" y="282.8">Date:</text>
<text x="336.4" y="282.8">Draw</text>
<text x="346.6" y="282.8">n By: StachRedeker</text>
</g>
<g font-size="3.2" fill="#800">
<text x="41.6" y="6.7">1</text>
<text x="110.8" y="6.7">2</text>
<text x="179.9" y="6.7">3</text>
<text x="249.1" y="6.7">4</text>
<text x="318.2" y="6.7">5</text>
<text x="4.1" y="41.8">A</text>
<text x="405.9" y="41.8">A</text>
<text x="4.1" y="110.9">B</text>
<text x="405.9" y="110.9">B</text>
<text x="4.1" y="180.1">C</text>
<text x="405.9" y="180.1">C</text>
<text x="4.1" y="249.2">D</text>
<text x="405.9" y="249.2">D</text>
<text x="41.6" y="287.5">1</text>
<text x="110.8" y="287.5">2</text>
<text x="179.9" y="287.5">3</text>
<text x="249.1" y="287.5">4</text>
<text x="318.2" y="287.5">5</text>
</g>
<g font-size="3.2" fill="#000080">
<text x="131.2" y="70.1">220</text>
<text x="131.2" y="66.9">R1</text>
<text x="168.3" y="70.1">220</text>
<text x="168.3" y="66.9">R2</text>
<text x="139.1" y="148.7">3.3V-WITTE-LEDS</text>
<text x="137.3" y="171.6">5V-ARDUINO+RELAIS</text>
<text x="358.8" y="172.8">DOORBRANDMECHANISME</text>
<text x="358.8" y="176">000</text>
<text x="242.4" y="190.1">ARDUINO_NANO</text>
<text x="242.4" y="186.9">U1</text>
<text x="140.9" y="196.3">5V-GELE-LEDS</text>
<text x="341.6" y="195.6" transform="rotate(-90 341.6 195.6)">KILLSWITCH</text>
<text x="140.9" y="221">12V-BLAUWE-LEDS</text>
<text x="140.9" y="243.9">12V-VERF</text>
</g>
<g font-size="3.2" fill="#00f">
<text x="64.3" y="100.5">COM</text>
<text x="74.2" y="99.1">4</text>
<text x="101.4" y="100.5">COM</text>
<text x="111.2" y="99.1">4</text>
<text x="141.9" y="100.5">COM</text>
<text x="151.8" y="99.1">4</text>
<text x="180.7" y="100.5">COM</text>
<text x="190.6" y="99.1">4</text>
<text x="219.6" y="100.5">COM</text>
<text x="229.4" y="99.1">4</text>
<text x="256.6" y="100.5">COM</text>
<text x="266.4" y="99.1">4</text>
<text x="297.2" y="100.5">COM</text>
<text x="307" y="99.1">4</text>
<text x="336" y="100.5">COM</text>
<text x="345.8" y="99.1">4</text>
<text x="52.8" y="106.2">3</text>
<text x="57.3" y="107.6">GND NO</text>
<text x="67" y="103.9">NC</text>
<text x="74.1" y="106">6</text>
<text x="74.1" y="102.5">5</text>
<text x="89.8" y="106.2">3</text>
<text x="94.3" y="107.6">GND NO</text>
<text x="104.1" y="103.9">NC</text>
<text x="111.1" y="106">6</text>
<text x="111.1" y="102.5">5</text>
<text x="130.4" y="106.2">3</text>
<text x="134.9" y="107.6">GND NO</text>
<text x="144.6" y="103.9">NC</text>
<text x="151.7" y="106">6</text>
<text x="151.7" y="102.5">5</text>
<text x="169.2" y="106.2">3</text>
<text x="173.7" y="107.6">GND NO</text>
<text x="183.4" y="103.9">NC</text>
<text x="190.5" y="106">6</text>
<text x="190.5" y="102.5">5</text>
<text x="208" y="106.2">3</text>
<text x="212.5" y="107.6">GND NO</text>
<text x="222.2" y="103.9">NC</text>
<text x="229.3" y="102.5">5</text>
<text x="229.3" y="106">6</text>
<text x="245" y="106.2">3</text>
<text x="249.5" y="107.6">GND NO</text>
<text x="259.3" y="103.9">NC</text>
<text x="266.3" y="102.5">5</text>
<text x="266.3" y="106">6</text>
<text x="285.6" y="106.2">3</text>
<text x="290.1" y="107.6">GND NO</text>
<text x="299.9" y="103.9">NC</text>
<text x="306.9" y="102.5">5</text>
<text x="306.9" y="106">6</text>
<text x="324.4" y="106.2">3</text>
<text x="328.9" y="107.6">GND NO</text>
<text x="338.7" y="103.9">NC</text>
<text x="345.7" y="102.5">5</text>
<text x="345.7" y="106">6</text>
<text x="52.8" y="109.7">2</text>
<text x="52.8" y="113.2">1</text>
<text x="57.3" y="111.1">VDD</text>
<text x="89.8" y="109.7">2</text>
<text x="89.8" y="113.2">1</text>
<text x="94.3" y="111.1">VDD</text>
<text x="130.4" y="109.7">2</text>
<text x="130.4" y="113.2">1</text>
<text x="134.9" y="111.1">VDD</text>
<text x="169.2" y="109.7">2</text>
<text x="169.2" y="113.2">1</text>
<text x="173.7" y="111.1">VDD</text>
<text x="208" y="113.2">1</text>
<text x="208" y="109.7">2</text>
<text x="212.5" y="111.1">VDD</text>
<text x="245" y="113.2">1</text>
<text x="245" y="109.7">2</text>
<text x="249.5" y="111.1">VDD</text>
<text x="285.6" y="113.2">1</text>
<text x="285.6" y="109.7">2</text>
<text x="290.1" y="111.1">VDD</text>
<text x="324.4" y="113.2">1</text>
<text x="324.4" y="109.7">2</text>
<text x="328.9" y="111.1">VDD</text>
<text x="57.3" y="114.6">EN</text>
<text x="94.3" y="114.6">EN</text>
<text x="134.9" y="114.6">EN</text>
<text x="173.7" y="114.6">EN</text>
<text x="212.5" y="114.6">EN</text>
<text x="249.5" y="114.6">EN</text>
<text x="290.1" y="114.6">EN</text>
<text x="328.9" y="114.6">EN</text>
<text x="329.9" y="167.9">4</text>
<text x="320.1" y="169.3">COM</text>
<text x="322.8" y="172.7">NC</text>
<text x="329.8" y="171.3">5</text>
<text x="308.5" y="175">3</text>
<text x="308.5" y="178.5">2</text>
<text x="313" y="176.4">GND NO</text>
<text x="313" y="179.9">VDD</text>
<text x="329.8" y="174.8">6</text>
<text x="334.8" y="178.7" transform="rotate(-90 334.8 178.7)">1</text>
<text x="308.5" y="182">1</text>
<text x="313" y="183.4">EN</text>
<text x="334.8" y="194.8" transform="rotate(-90 334.8 194.8)">2</text>
</g>
<g font-size="3.2">
<text x="135.6" y="155.4">1</text>
<text x="145" y="155.4">2</text>
<text x="133.8" y="178.3">1</text>
<text x="143.2" y="178.3">2</text>
<text x="137.3" y="203">1</text>
<text x="146.8" y="203">2</text>
<text x="137.3" y="227.7">1</text>
<text x="146.8" y="227.7">2</text>
<text x="137.3" y="250.6">1</text>
<text x="146.8" y="250.6">2</text>
</g>
<g font-size="3.2" fill="#8d2323">
<text x="184.9" y="166" transform="rotate(-90 184.9 166)">15</text>
<text x="188.4" y="166" transform="rotate(-90 188.4 166)">14</text>
<text x="191.9" y="166" transform="rotate(-90 191.9 166)">13</text>
<text x="195.4" y="166" transform="rotate(-90 195.4 166)">12</text>
<text x="199" y="166" transform="rotate(-90 199 166)">11</text>
<text x="202.5" y="166" transform="rotate(-90 202.5 166)">10</text>
<text x="206" y="166" transform="rotate(-90 206 166)">9</text>
<text x="209.5" y="166" transform="rotate(-90 209.5 166)">8</text>
<text x="213.1" y="166" transform="rotate(-90 213.1 166)">7</text>
<text x="216.6" y="166" transform="rotate(-90 216.6 166)">6</text>
<text x="220.1" y="166" transform="rotate(-90 220.1 166)">5</text>
<text x="223.7" y="166" transform="rotate(-90 223.7 166)">4</text>
<text x="227.2" y="166" transform="rotate(-90 227.2 166)">3</text>
<text x="230.7" y="166" transform="rotate(-90 230.7 166)">2</text>
<text x="234.2" y="166" transform="rotate(-90 234.2 166)">1</text>
<text x="196.8" y="173.6" transform="rotate(-90 196.8 173.6)">D9</text>
<text x="200.4" y="173.6" transform="rotate(-90 200.4 173.6)">D8</text>
<text x="203.9" y="173.6" transform="rotate(-90 203.9 173.6)">D7</text>
<text x="207.4" y="173.6" transform="rotate(-90 207.4 173.6)">D6</text>
<text x="211" y="173.6" transform="rotate(-90 211 173.6)">D5</text>
<text x="214.5" y="173.6" transform="rotate(-90 214.5 173.6)">D4</text>
<text x="218" y="173.6" transform="rotate(-90 218 173.6)">D3</text>
<text x="221.5" y="173.6" transform="rotate(-90 221.5 173.6)">D2</text>
<text x="193.3" y="175.6" transform="rotate(-90 193.3 175.6)">D10</text>
<text x="225.1" y="176.4" transform="rotate(-90 225.1 176.4)">GND</text>
<text x="228.6" y="179.5" transform="rotate(-90 228.6 179.5)">RESET</text>
<text x="232.1" y="179.4" transform="rotate(-90 232.1 179.4)">D0/RX</text>
<text x="235.7" y="179.2" transform="rotate(-90 235.7 179.2)">D1/TX</text>
<text x="189.8" y="185.7" transform="rotate(-90 189.8 185.7)">D11/MOSI</text>
<text x="186.3" y="202.3" transform="rotate(-90 186.3 202.3)">D13/SCK D12/MISO</text>
<text x="189.8" y="202.3" transform="rotate(-90 189.8 202.3)">3V3</text>
<text x="193.3" y="202.3" transform="rotate(-90 193.3 202.3)">AREF</text>
<text x="196.8" y="202.3" transform="rotate(-90 196.8 202.3)">A0</text>
<text x="200.4" y="202.3" transform="rotate(-90 200.4 202.3)">A1</text>
<text x="203.9" y="202.3" transform="rotate(-90 203.9 202.3)">A2</text>
<text x="207.4" y="202.3" transform="rotate(-90 207.4 202.3)">A3</text>
<text x="211" y="202.3" transform="rotate(-90 211 202.3)">A4</text>
<text x="214.5" y="202.3" transform="rotate(-90 214.5 202.3)">A5</text>
<text x="218" y="202.3" transform="rotate(-90 218 202.3)">A6</text>
<text x="221.5" y="202.3" transform="rotate(-90 221.5 202.3)">A7</text>
<text x="225.1" y="202.3" transform="rotate(-90 225.1 202.3)">+5V</text>
<text x="228.6" y="202.3" transform="rotate(-90 228.6 202.3)">RESET</text>
<text x="232.1" y="202.3" transform="rotate(-90 232.1 202.3)">GND</text>
<text x="235.7" y="202.3" transform="rotate(-90 235.7 202.3)">VIN</text>
<text x="184.9" y="209.5" transform="rotate(-90 184.9 209.5)">16</text>
<text x="188.4" y="209.5" transform="rotate(-90 188.4 209.5)">17</text>
<text x="191.9" y="209.5" transform="rotate(-90 191.9 209.5)">18</text>
<text x="195.4" y="209.5" transform="rotate(-90 195.4 209.5)">19</text>
<text x="199" y="209.5" transform="rotate(-90 199 209.5)">20</text>
<text x="202.5" y="209.5" transform="rotate(-90 202.5 209.5)">21</text>
<text x="206" y="209.5" transform="rotate(-90 206 209.5)">22</text>
<text x="209.5" y="209.5" transform="rotate(-90 209.5 209.5)">23</text>
<text x="213.1" y="209.5" transform="rotate(-90 213.1 209.5)">24</text>
<text x="216.6" y="209.5" transform="rotate(-90 216.6 209.5)">25</text>
<text x="220.1" y="209.5" transform="rotate(-90 220.1 209.5)">26</text>
<text x="223.7" y="209.5" transform="rotate(-90 223.7 209.5)">27</text>
<text x="227.2" y="209.5" transform="rotate(-90 227.2 209.5)">28</text>
<text x="230.7" y="209.5" transform="rotate(-90 230.7 209.5)">29</text>
<text x="234.2" y="209.5" transform="rotate(-90 234.2 209.5)">30</text>
</g>
</svg>
